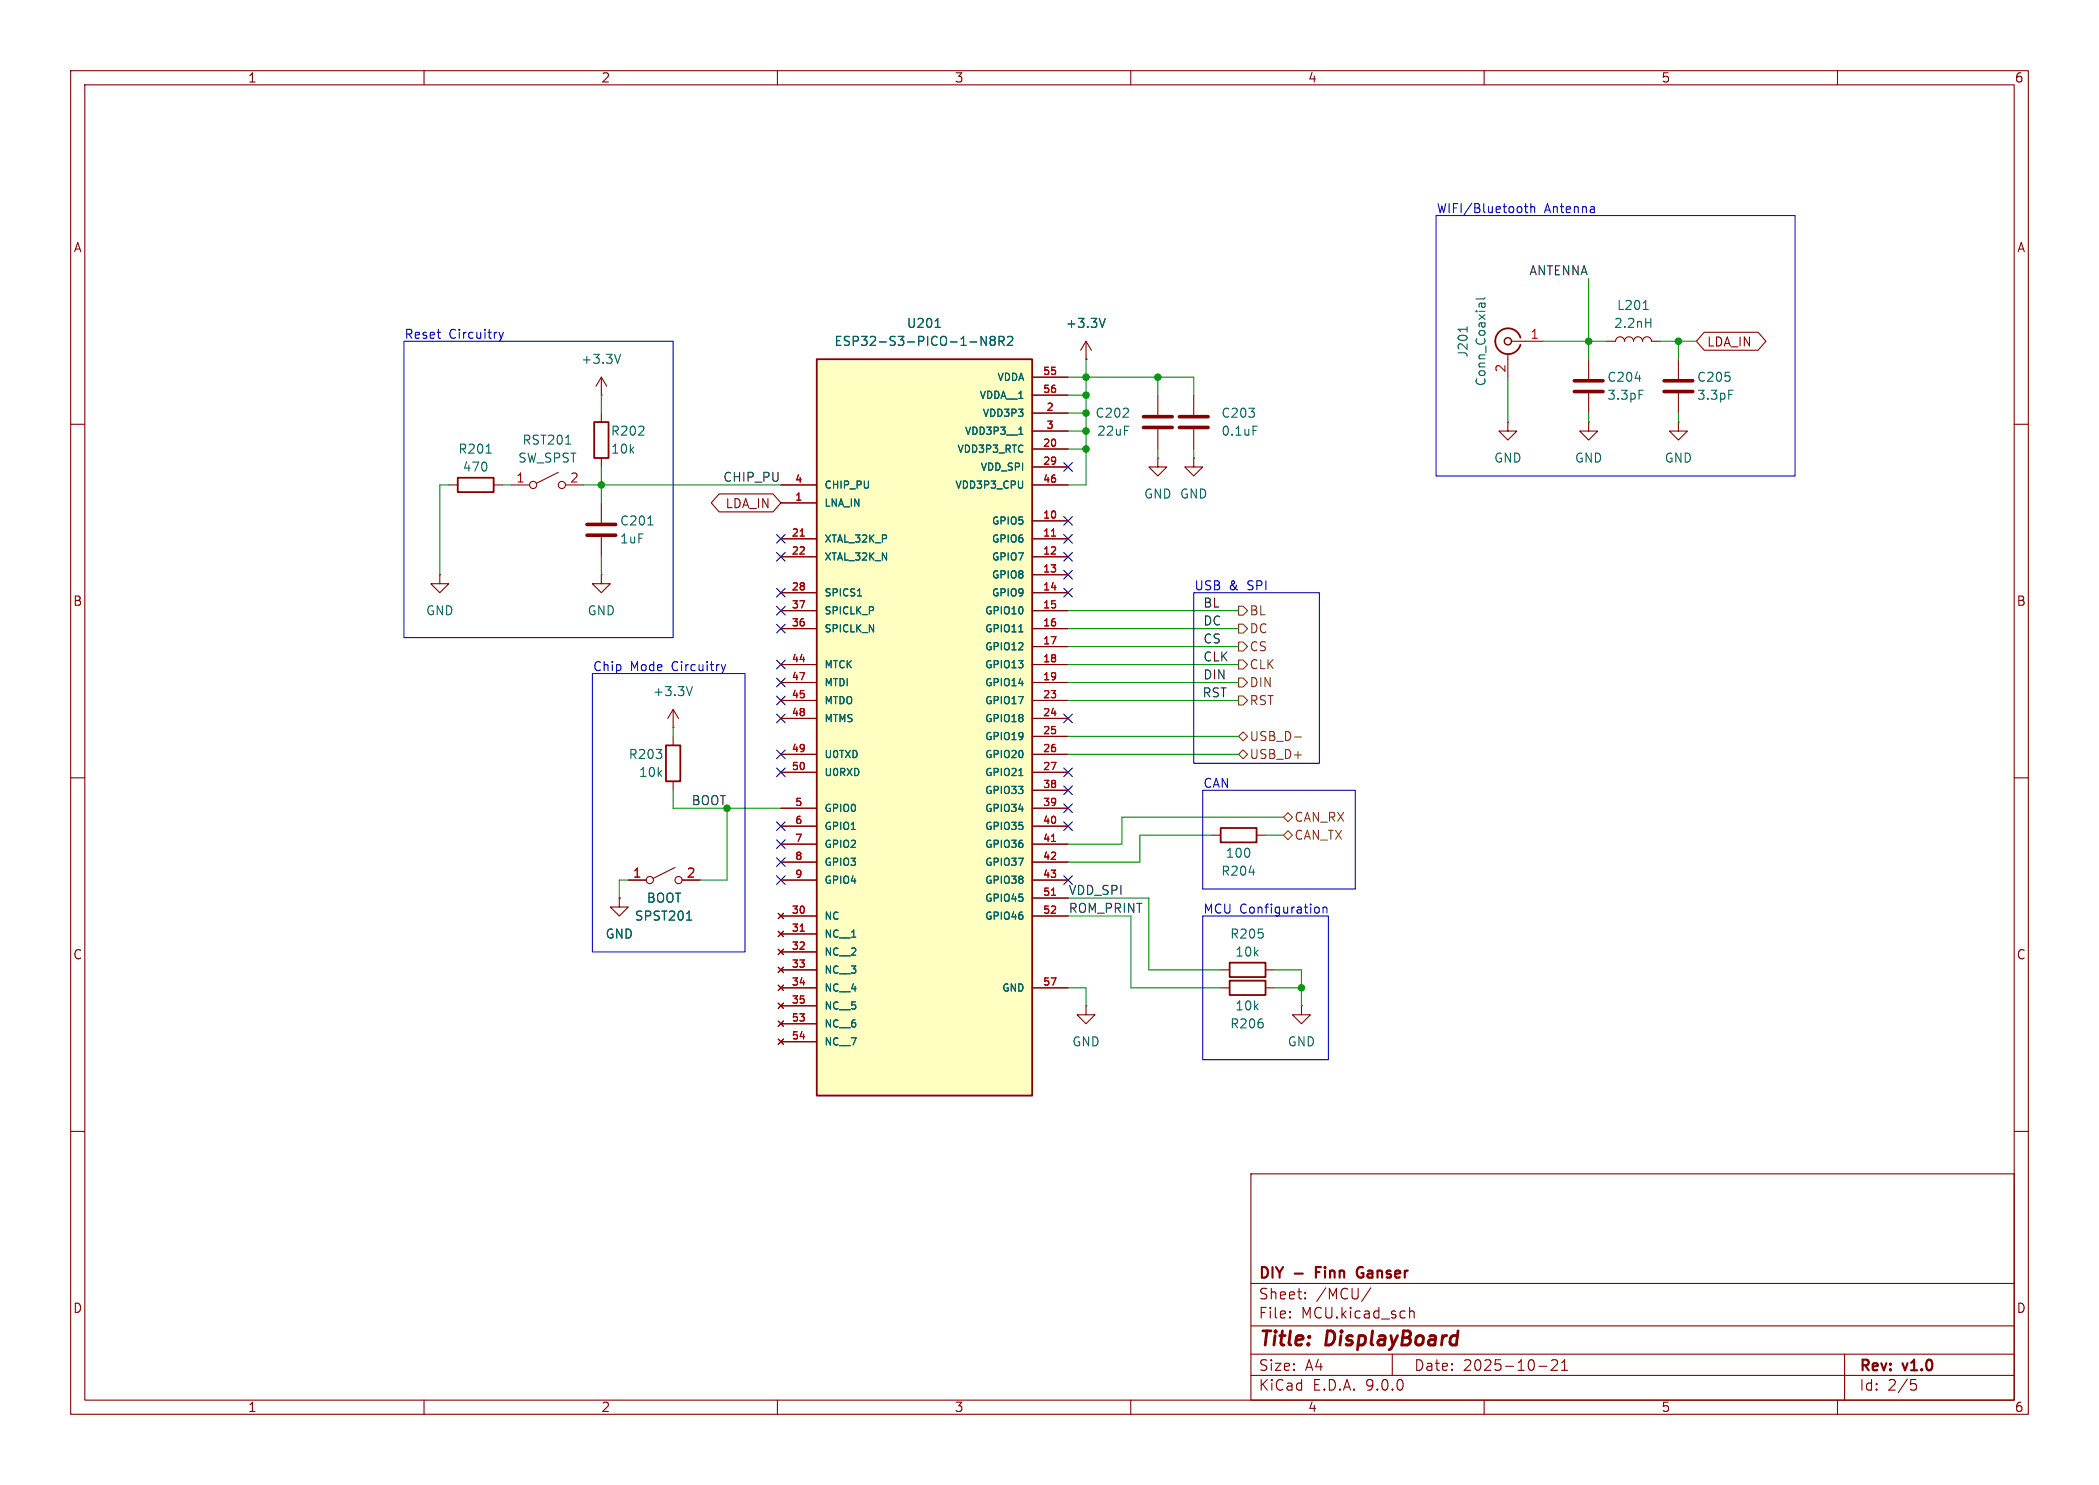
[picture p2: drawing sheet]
<svg xmlns="http://www.w3.org/2000/svg" width="297mm" height="210mm" viewBox="0 0 297 210" stroke-linecap="round" stroke-linejoin="round" font-family="sans-serif">
<g fill="none" stroke="#840000" stroke-width=".15">
<path d="M10 10h277v190h-277zM12 12h273v186h-273zM60 10v2M110 10v2M160 10v2M210 10v2M260 10v2M85.1 55.9h.1M85.1 53.3l-.8 1.3M85.1 53.3l.8 1.3M85.1 53.3v2.6M85.1 58.4v1.3"/>
<path d="M168.9 55.9v2.8M227.3 48.3h1.3a.64 .64 0 0 1 .6-.7 .64 .64 0 0 1 .7 .7 .64 .64 0 0 1 .6-.7 .64 .64 0 0 1 .6 .7 .64 .64 0 0 1 .7-.7 .64 .64 0 0 1 .6 .7 .64 .64 0 0 1 .6-.7 .64 .64 0 0 1 .7 .7h1.2M10 60h2M72.4 68.6h2.5M79 66.8l-3.1 1.5M80 68.6h2.5M85.1 64.8v1.2M85.1 71.1v2.8M85.1 75.9v2.8M163.8 64.8v1.2h1.3l-1.3 1.3-1.2-1.3h1.2M163.8 64.8h.1M168.9 64.8v1.2h1.3l-1.3 1.3-1.3-1.3h1.3"/>
<path d="M168.9 64.8h.1M168.9 60.7v2.8M285 60h2M10 110h2M95.2 102.9h.1M95.2 100.3l-.7 1.3M95.2 100.3l.8 1.3M95.2 100.3v2.6M95.2 104.1v1.3M95.2 110.5v1.3M171.4 118.1h1.3M177.8 118.1h1.3"/>
<path d="M285 110h2M87.6 127v1.3h1.3l-1.3 1.2-1.2-1.2h1.2M87.6 127h.1M88.9 124.5h2.5M95.5 122.7l-3 1.5M96.5 124.5h2.6M172.7 139.7h1.3M179.1 139.7h1.2M153.7 142.2v1.3h1.2l-1.2 1.3-1.3-1.3h1.3M153.7 142.2h.1M184.1 142.2v1.3h1.3l-1.3 1.3-1.2-1.3h1.2M184.1 142.2h.1"/>
<path d="M10 160h2M177 166h108v32h-108zM285 160h2M60 198v2M110 198v2M160 198v2M177 194.5h108M177 191.5h108M177 187.5h108M177 181.5h108M182.5 186.3h.1l-.1 .1M182.5 186.3v.1"/>
<path d="M182.5 185.5v.1M182.5 185.5h.1l-.1 .1M184.7 183.6v.1M184.7 183.6h-.1l.1 .1M184.7 182.8v.1M184.7 182.8h-.1l.1 .1M194 182.1l-1.3 2M197 191.5v3M199.5 184.9v1.5M199.5 185.5a.37 .37 0 0 1 .6 .1v.8M210 198v2M217.7 193.2h1.2"/>
<path d="M219.5 192.4l.2-.1 .5 .1a.41 .41 0 0 1 .1 .5l-.8 .9h.9M221 193.8h.8M221 192.7l.4-.4v1.5M260 198v2M261 191.5v6.5M270.4 195.1h.7M270.5 195.7h.4l.3 .3v.3l-.2 .2-.5 .1"/>
<circle cx="75.4" cy="68.6" r=".51"/>
<circle cx="79.5" cy="68.6" r=".51"/>
<circle cx="91.9" cy="124.5" r=".51"/>
<circle cx="96" cy="124.5" r=".51"/>
</g>
<path d="M186.2 179.9h.5M186.9 179.2h-.7v1.5M192.7 179.2a.78 .78 0 0 0-.7 .5 .78 .78 0 0 0 .3 .9l.2 .1 .3-.1M192.6 180h.3" fill="none" stroke="#840000" stroke-width=".3"/>
<path d="M84.1 59.7h2v5.1h-2zM94.2 105.4h2.1v5.1h-2.1zM172.7 117.1h5.1v2h-5.1zM174 138.7h5.1v2h-5.1z" fill="none" stroke="#840000" stroke-width=".25"/>
<path d="M87.8 50.1l-.4 1.3M232.5 43.8h.7M232.9 45.6h.7M233.6 45v1.3M80 62.8h.8M91.7 74.2h.7M177.3 60.3h.6M98 97.1l-.5 1.3M97.2 130.1h.7M176.7 123.3h.8" fill="none" stroke="#006464" stroke-width=".15"/>
<path d="M166.9 58.9h4M83.1 74.2h4M83.1 75.7h4M166.9 60.5h4" fill="none" stroke="#840000" stroke-width=".51"/>
<path d="M115.6 50.8h30.4v104.1h-30.4z" fill="#ffffc2"/>
<path d="M115.6 50.8h30.4v104.1h-30.4zM215.1 47.8a1.81 1.81 0 0 0-2.7-1 1.81 1.81 0 0 0-.1 2.9 1.81 1.81 0 0 0 2.8-.9M64.8 67.6h5v2h-5zM174 136.1h5.1v2.1h-5.1z" fill="none" stroke="#840000" stroke-width=".25"/>
<g fill="none" stroke="#840000" stroke-width=".15">
<path d="M146 53.3h5.1M146 55.9h5.1M146 58.4h5.1M153.7 50.8h.1M153.7 48.3l-.8 1.2M153.7 48.3l.7 1.2M153.7 48.3v2.5M163.8 55.9v2.8M213.4 59.7v1.3h1.2l-1.2 1.2-1.3-1.2h1.3M213.4 59.7h.1M213.4 50v3.3M213.9 48.3h4.5"/>
<path d="M224.8 59.7v1.3h1.3l-1.3 1.2-1.3-1.2h1.3M224.8 59.7h.1M224.8 50.8v2.8M224.8 55.6v2.8M237.5 59.7v1.3h1.3l-1.3 1.2-1.3-1.2h1.3M237.5 59.7h.1M237.5 50.8v2.8M237.5 55.6v2.8M241.1 47h7.7l1.1 1.3-1.1 1.2h-7.7l-1.1-1.2zM63.5 68.6h1.3M69.8 68.6h1.3M101.8 69.8h7.6l1.1 1.3-1.1 1.3h-7.6l-1.2-1.3z"/>
<path d="M110.5 68.6h5.1M110.5 71.1h5.1M110.5 76.2h5.1M110.5 78.7h5.1M146 68.6h5.1M146 76.2h5.1M146 78.7h5.1M146 61h5.1M146 63.5h5.1M146 66h5.1M146 73.7h5.1M163.8 60.7v2.8"/>
<path d="M62.2 81.3v1.3h1.3l-1.3 1.2-1.2-1.2h1.2M62.2 81.3h.1M85.1 81.3v1.3h1.3l-1.3 1.2-1.3-1.2h1.3M85.1 81.3h.1M110.5 83.8h5.1M110.5 86.4h5.1M110.5 88.9h5.1M110.5 94h5.1M110.5 96.5h5.1M110.5 99.1h5.1M146 83.8h5.1M146 86.4h5.1"/>
<path d="M146 88.9h5.1M146 94h5.1M146 96.5h5.1M146 99.1h5.1M146 81.3h5.1M146 91.4h5.1M110.5 101.6h5.1M110.5 106.7h5.1M110.5 109.2h5.1M110.5 114.3h5.1M110.5 116.8h5.1M110.5 119.4h5.1"/>
<path d="M146 101.6h5.1M146 106.7h5.1M146 109.2h5.1M146 114.3h5.1M146 116.8h5.1M146 119.4h5.1M146 104.1h5.1M146 111.8h5.1M87.6 127h.1M88.9 124.5h2.5M96.5 124.5h2.6M110.1 129.2l.8 .7"/>
<path d="M110.1 131.7l.8 .8M110.1 134.2l.8 .8M110.1 136.8l.8 .7M110.1 139.3l.8 .8M110.5 121.9h5.1M110.5 124.5h5.1M110.5 129.5h5.1M110.5 132.1h5.1M110.5 134.6h5.1M110.5 137.2h5.1M110.5 139.7h5.1M110.9 129.2l-.8 .7"/>
<path d="M110.9 131.7l-.8 .8M110.9 134.2l-.8 .8M110.9 136.8l-.8 .7M110.9 139.3l-.8 .8M146 121.9h5.1M146 124.5h5.1M146 129.5h5.1M146 139.7h5.1M146 127h5.1M172.7 137.2h1.3M179.1 137.2h1.2M110.1 141.9l.8 .7"/>
<path d="M110.1 144.4l.8 .8M110.1 146.9l.8 .8M110.5 142.2h5.1M110.5 144.8h5.1M110.5 147.3h5.1M110.9 141.9l-.8 .7M110.9 144.4l-.8 .8M110.9 146.9l-.8 .8"/>
</g>
<path d="M113.2 75.8h.6M148.8 75.8h.6M148.8 119h.6M113.2 131.7h.6M148.8 126.6h.6" fill="none" stroke="#a90000" stroke-width=".15"/>
<g fill="none" stroke="#006464" stroke-width=".15">
<path d="M132.3 46.3h.7M139.5 47.6v1.2l-.7-1.2v1.2M140.3 48.1l-.2-.2 .2-.3h.3l.2 .2-.2 .3M140.3 48.1l-.2 .3 .1 .3 .1 .1h.4l.1-.2v-.2l-.2-.3M140.3 48.1h.3M141.4 48.2h.6l.1-.2-.1-.3-.2-.1h-.4v1.2M141.7 48.2l.4 .6M142.6 47.7l.2-.1h.3l.1 .1 .1 .2-.1 .2-.7 .7h.8M156.4 45l-.4 1.3M207.6 46.2v.7M209.6 42.9v.4M210.1 42.9v.4"/>
<path d="M210.1 42.9h-.6l-.2 .2v.2M210.1 42.1l-.2 .2h-1M231.4 53.5h.8M231.9 55.2h.6M244.6 55.2h.6M68.8 64.1h.7M144.2 61.4h.5M121.3 84.3h.6M144.2 89.4h.5M144.2 109.7h.5M97.2 130.1h.7"/>
</g>
<path d="M161.8 58.9h4.1M222.8 53.8h4M222.8 55.4h4M235.5 53.8h4M235.5 55.4h4M161.8 60.5h4.1" fill="none" stroke="#840000" stroke-width=".51"/>
<circle cx="213.4" cy="48.3" r=".51" fill="none" stroke="#840000" stroke-width=".2"/>
<path d="M175.3 95.9h.6l.6 .6-.6 .7h-.6zM175.3 93.3h.6l.6 .7-.6 .6h-.6zM175.3 85.7h.6l.6 .7-.6 .6h-.6zM175.3 88.3h.6l.6 .6-.6 .6h-.6zM175.3 90.8h.6l.6 .6-.6 .7h-.6zM175.3 98.4h.6l.6 .7-.6 .6h-.6zM175.3 104.1l.6-.6 .6 .6-.6 .7zM175.3 106.7l.6-.7 .6 .7-.6 .6zM181.6 115.6l.6-.7 .7 .7-.7 .6zM182.2 117.5l.7 .6-.7 .6-.6-.6zM183.2 104.2h.9" fill="none" stroke="#725600" stroke-width=".15"/>
<g fill="none" stroke="#009600" stroke-width=".15">
<path d="M224.8 39.4v11.4M85.1 55.9v2.5M151.1 58.4h2.6M151.1 53.3h17.8v2.6M151.1 55.9h2.6M153.7 50.8v17.8h-2.6M163.8 53.3v2.6M213.4 53.3v6.4M218.4 48.3h8.9M224.8 58.4v1.3M234.9 48.3h5.1M237.5 48.3v2.5"/>
<path d="M237.5 58.4v1.3M63.5 68.6h-1.3v12.7M71.1 68.6h1.3M82.5 68.6h28M85.1 66v5.1M85.1 78.7v2.6M151.1 61h2.6M151.1 63.5h2.6M163.8 63.5v1.3M168.9 63.5v1.3M151.1 94h24.2M151.1 96.5h24.2"/>
<path d="M151.1 91.4h24.2M151.1 99.1h24.2M151.1 88.9h24.2M151.1 86.4h24.2M95.2 111.8v2.5h15.3M95.2 102.9v1.2M102.9 114.3v10.2h-3.8M151.1 106.7h24.2M151.1 104.1h24.2M171.4 118.1h-10.1v3.8h-10.2M179.1 118.1h2.5M181.6 115.6h-22.9v3.8h-7.6"/>
<path d="M88.9 124.5h-1.3v2.5M151.1 139.7h2.6v2.5M151.1 129.5h8.9v10.2h12.7M151.1 127h11.5v10.2h10.1M180.3 137.2h3.8v5M180.3 139.7h3.8"/>
</g>
<g fill="none" stroke="#000084" stroke-width=".15">
<path d="M109.9 75.6l1.2 1.2M109.9 78.1l1.2 1.2M111.1 75.6l-1.2 1.2M111.1 78.1l-1.2 1.2M150.5 65.4l1.2 1.2M150.5 75.6l1.2 1.2M150.5 78.1l1.2 1.2M150.5 73.1l1.2 1.2M151.7 65.4l-1.2 1.2M151.7 75.6l-1.2 1.2M151.7 78.1l-1.2 1.2M151.7 73.1l-1.2 1.2"/>
<path d="M109.9 95.9l1.2 1.2M109.9 98.5l1.2 1.2M109.9 85.8l1.2 1.2M109.9 88.3l1.2 1.2M109.9 93.4l1.2 1.2M109.9 83.2l1.2 1.2M111.1 95.9l-1.2 1.2M111.1 98.5l-1.2 1.2M111.1 85.8l-1.2 1.2M111.1 88.3l-1.2 1.2M111.1 93.4l-1.2 1.2M111.1 83.2l-1.2 1.2"/>
<path d="M150.5 80.7l1.2 1.2M150.5 83.2l1.2 1.2M151.7 80.7l-1.2 1.2M151.7 83.2l-1.2 1.2M109.9 106.1l1.2 1.2M109.9 101l1.2 1.2M109.9 116.2l1.2 1.2M109.9 118.8l1.2 1.2M109.9 108.6l1.2 1.2M111.1 106.1l-1.2 1.2M111.1 101l-1.2 1.2M111.1 116.2l-1.2 1.2"/>
<path d="M111.1 118.8l-1.2 1.2M111.1 108.6l-1.2 1.2M150.5 113.7l1.2 1.2M150.5 111.2l1.2 1.2M150.5 108.6l1.2 1.2M150.5 101l1.2 1.2M150.5 116.2l1.2 1.2M151.7 113.7l-1.2 1.2M151.7 111.2l-1.2 1.2M151.7 108.6l-1.2 1.2M151.7 101l-1.2 1.2M151.7 116.2l-1.2 1.2"/>
<path d="M109.9 123.9l1.2 1.2M109.9 121.3l1.2 1.2M111.1 123.9l-1.2 1.2M111.1 121.3l-1.2 1.2M150.5 123.9l1.2 1.2M151.7 123.9l-1.2 1.2"/>
</g>
<g fill="none" stroke="#0000c2" stroke-width=".15">
<path d="M203.2 30.5h50.8v36.8h-50.8zM215.7 29.2h.5M215.9 28.8v1.1v.1l.3 .1M216.6 29.3l.2-.1 .3 .1v.8M216.6 28.8v1.3M57.1 48.3h38.1v41.9h-38.1zM70.6 47l.3 .8M70.9 47.8l-.1 .3-.2 .2M71.2 47l-.3 .8M83.8 95.3h21.6v39.3h-21.6zM102.1 94l.3 .8M102.4 94.8l-.2 .3"/>
<path d="M102.7 94l-.3 .8M168.9 83.8h17.8v24.2h-17.8zM170.2 111.8h21.6v13.9h-21.6zM170.2 129.5h17.8v20.4h-17.8zM186.2 128.3h.3l.2 .2-.1 .5-.4 .1M187.2 128.4l.2-.1h.3l.1 .8M187.2 128.3v.8"/>
</g>
<g fill="#009600" stroke="#009600" stroke-width=".15">
<circle cx="153.7" cy="58.4" r=".46"/>
<circle cx="153.7" cy="61" r=".46"/>
<circle cx="153.7" cy="53.3" r=".46"/>
<circle cx="153.7" cy="55.9" r=".46"/>
<circle cx="163.8" cy="53.3" r=".46"/>
<circle cx="153.7" cy="63.5" r=".46"/>
<circle cx="85.1" cy="68.6" r=".46"/>
<circle cx="184.1" cy="139.7" r=".46"/>
<circle cx="102.9" cy="114.3" r=".46"/>
<circle cx="237.5" cy="48.3" r=".46"/>
<circle cx="224.8" cy="48.3" r=".46"/>
</g>
<g font-size="2.8" fill="#840000">
<text x="178" y="190.9">Title:</text>
<text x="187.7" y="190.9">DisplayBoard</text>
</g>
<g font-size="2.1" fill="#840000">
<text x="178" y="184">Sheet:</text>
<text x="178" y="181.2">DIY</text>
<text x="183.2" y="181.2">-</text>
<text x="186.2" y="184">/MCU/</text>
<text x="186.8" y="181.2">Finn</text>
<text x="193.3" y="181.2">Ganser</text>
<text x="178" y="186.7">File:</text>
<text x="184.1" y="186.7">MCU.kicad_sch</text>
<text x="178" y="196.9">KiCad</text>
<text x="178" y="194.1">Size:</text>
<text x="184.7" y="194.1">A4</text>
<text x="185.7" y="196.9">E.D.A.</text>
<text x="193.3" y="196.9">9.0.0</text>
<text x="200" y="194.1">Date:</text>
<text x="207" y="194.1">2025-10-21</text>
<text x="263" y="194.3">Rev:</text>
<text x="263" y="196.9">Id:</text>
<text x="267.1" y="196.9">2/5</text>
<text x="269.4" y="194.3">v1.0</text>
</g>
<g font-size="1.8" fill="#840000">
<text x="35" y="11.9">1</text>
<text x="85" y="11.9">2</text>
<text x="135" y="11.9">3</text>
<text x="185" y="11.9">4</text>
<text x="235" y="11.9">5</text>
<text x="285" y="11.9">6</text>
<text x="10.3" y="35.9">A</text>
<text x="285.3" y="35.9">A</text>
<text x="241.5" y="49.2">LDA_IN</text>
<text x="102.6" y="72.1">LDA_IN</text>
<text x="10.3" y="85.9">B</text>
<text x="285.3" y="85.9">B</text>
<text x="10.3" y="135.9">C</text>
<text x="285.3" y="135.9">C</text>
<text x="10.3" y="185.9">D</text>
<text x="285.3" y="185.9">D</text>
<text x="35" y="199.9">1</text>
<text x="85" y="199.9">2</text>
<text x="135" y="199.9">3</text>
<text x="185" y="199.9">4</text>
<text x="235" y="199.9">5</text>
<text x="285" y="199.9">6</text>
</g>
<g font-size="1.8" fill="#0000c2">
<text x="203.2" y="30.2">WIFI/Bluetooth</text>
<text x="218.5" y="30.2">Antenna</text>
<text x="57.1" y="48">Reset</text>
<text x="63.5" y="48">Circuitry</text>
<text x="168.9" y="83.6">USB</text>
<text x="173.9" y="83.6">&amp;</text>
<text x="176.6" y="83.6">SPI</text>
<text x="83.8" y="95">Chip</text>
<text x="89.2" y="95">Mode</text>
<text x="95.2" y="95">Circuitry</text>
<text x="170.2" y="111.5">CAN</text>
<text x="170.2" y="129.3">MCU Configuration</text>
</g>
<g font-size="1.8" fill="#0f0f0f">
<text x="216.3" y="39">ANTENNA</text>
<text x="102.2" y="68.2">CHIP_PU</text>
<text x="170.2" y="86">BL</text>
<text x="170.2" y="88.6">DC</text>
<text x="170.2" y="93.6">CLK</text>
<text x="170.2" y="91.1">CS</text>
<text x="170.1" y="98.7">RST</text>
<text x="170.2" y="96.2">DIN</text>
<text x="97.8" y="114">BOOT</text>
<text x="151.1" y="126.7">VDD_SPI</text>
<text x="151.1" y="129.2">ROM_PRINT</text>
</g>
<g font-size="1.8" fill="#006464">
<text x="128.2" y="46.6">U201</text>
<text x="150.7" y="46.6">+3.3V</text>
<text x="228.3" y="46.6">2.2nH</text>
<text x="228.7" y="44">L201</text>
<text x="82.1" y="51.7">+3.3V</text>
<text x="118" y="49.1">ESP32-S3-PICO-1-N8R2</text>
<text x="207.9" y="50.7" transform="rotate(-90 207.9 50.7)">J201</text>
<text x="154.9" y="59.3">C202</text>
<text x="172.7" y="59.3">C203</text>
<text x="210.4" y="54.7" transform="rotate(-90 210.4 54.7)">Conn_Coaxial</text>
<text x="227.3" y="54.2">C204</text>
<text x="227.3" y="56.7">3.3pF</text>
<text x="240" y="54.2">C205</text>
<text x="240" y="56.7">3.3pF</text>
<text x="64.8" y="64.4">R201</text>
<text x="73.2" y="65.6">SW_SPST</text>
<text x="73.8" y="63.1">RST201</text>
<text x="86.3" y="61.8">R202</text>
<text x="86.4" y="64.4">10k</text>
<text x="155.2" y="61.8">22uF</text>
<text x="172.7" y="61.8">0.1uF</text>
<text x="211.3" y="65.6">GND</text>
<text x="222.8" y="65.6">GND</text>
<text x="235.5" y="65.6">GND</text>
<text x="65.4" y="66.9">470</text>
<text x="161.8" y="70.7">GND GND</text>
<text x="87.6" y="74.5">C201</text>
<text x="87.6" y="77.1">1uF</text>
<text x="60.2" y="87.2">GND</text>
<text x="83.1" y="87.2">GND</text>
<text x="92.3" y="98.7">+3.3V</text>
<text x="88.9" y="107.5">R203</text>
<text x="90.3" y="110.1">10k</text>
<text x="172.7" y="124.1">R204</text>
<text x="173.3" y="121.5">100</text>
<text x="89.7" y="130.4">SPST201</text>
<text x="91.4" y="127.9">BOOT</text>
<text x="85.6" y="132.9">GND</text>
<text x="174" y="132.9">R205</text>
<text x="174.7" y="135.5">10k</text>
<text x="174.7" y="143.1">10k</text>
<text x="151.6" y="148.2">GND</text>
<text x="174" y="145.6">R206</text>
<text x="182.1" y="148.2">GND</text>
</g>
<g font-size="1.8" fill="#a90000">
<text x="213.1" y="52.8" transform="rotate(-90 213.1 52.8)">2</text>
<text x="216.5" y="48">1</text>
<text x="73" y="68.3">1</text>
<text x="80.6" y="68.3">2</text>
<text x="89.5" y="124.2">1</text>
<text x="97.1" y="124.2">2</text>
</g>
<g font-size="1.8" fill="#725600">
<text x="176.7" y="87.2">BL</text>
<text x="176.7" y="89.8">DC</text>
<text x="176.7" y="94.8">CLK</text>
<text x="176.7" y="92.3">CS</text>
<text x="176.7" y="97.4">DIN</text>
<text x="176.7" y="99.9">RST</text>
<text x="176.7" y="105">USB_D-</text>
<text x="176.7" y="107.5">USB_D+</text>
<text x="183.1" y="116.4">CAN_RX</text>
<text x="183.1" y="119">CAN_TX</text>
</g>
<g font-size="1.4" fill="#a90000">
<text x="147.5" y="53.1">55</text>
<text x="147.5" y="55.6">56</text>
<text x="148" y="58.2">2</text>
<text x="147.5" y="63.2">20</text>
<text x="147.5" y="65.8">29</text>
<text x="148" y="60.7">3</text>
<text x="112.4" y="68.3">4</text>
<text x="112.4" y="70.9">1</text>
<text x="147.5" y="68.3">46</text>
<text x="111.9" y="75.9">21</text>
<text x="147.5" y="73.4">10</text>
<text x="147.5" y="75.9">11</text>
<text x="111.9" y="78.5">22</text>
<text x="111.9" y="83.6">28</text>
<text x="147.5" y="78.5">12</text>
<text x="147.5" y="81">13</text>
<text x="147.5" y="83.6">14</text>
<text x="111.9" y="86.1">37</text>
<text x="111.9" y="88.6">36</text>
<text x="147.5" y="86.1">15</text>
<text x="147.5" y="88.6">16</text>
<text x="111.9" y="93.7">44</text>
<text x="147.5" y="91.2">17</text>
<text x="147.5" y="93.7">18</text>
<text x="111.9" y="96.3">47</text>
<text x="111.9" y="98.8">45</text>
<text x="111.9" y="101.3">48</text>
<text x="147.5" y="96.3">19</text>
<text x="147.5" y="98.8">23</text>
<text x="147.5" y="101.3">24</text>
<text x="111.9" y="106.4">49</text>
<text x="147.5" y="103.9">25</text>
<text x="147.5" y="106.4">26</text>
<text x="111.9" y="109">50</text>
<text x="147.5" y="109">27</text>
<text x="147.5" y="111.5">38</text>
<text x="112.4" y="114">5</text>
<text x="112.4" y="116.6">6</text>
<text x="112.4" y="119.1">7</text>
<text x="147.5" y="114">39</text>
<text x="147.5" y="116.6">40</text>
<text x="147.5" y="119.1">41</text>
<text x="112.4" y="121.7">8</text>
<text x="112.4" y="124.2">9</text>
<text x="147.5" y="121.7">42</text>
<text x="147.5" y="124.2">43</text>
<text x="111.9" y="129.3">30</text>
<text x="111.9" y="131.8">31</text>
<text x="147.5" y="126.7">51</text>
<text x="147.5" y="129.3">52</text>
<text x="111.9" y="134.4">32</text>
<text x="111.9" y="136.9">33</text>
<text x="111.9" y="139.4">34</text>
<text x="111.9" y="142">35</text>
<text x="147.5" y="139.4">57</text>
<text x="111.9" y="144.5">53</text>
<text x="111.9" y="147.1">54</text>
</g>
<g font-size="1.4" fill="#006464">
<text x="138.5" y="56.6">VDDA__1</text>
<text x="138.9" y="59.2">VDD3P3</text>
<text x="141" y="54.1">VDDA</text>
<text x="135.3" y="64.2">VDD3P3_RTC</text>
<text x="136.4" y="61.7">VDD3P3__1</text>
<text x="116.6" y="69.3">CHIP_PU</text>
<text x="116.6" y="71.9">LNA_IN</text>
<text x="135.1" y="69.3">VDD3P3_CPU</text>
<text x="138.6" y="66.8">VDD_SPI</text>
<text x="116.6" y="76.9">XTAL_32K_P</text>
<text x="140.2" y="74.4">GPIO5</text>
<text x="140.2" y="76.9">GPIO6</text>
<text x="116.6" y="79.5">XTAL_32K_N</text>
<text x="140.2" y="79.5">GPIO7</text>
<text x="140.2" y="82">GPIO8</text>
<text x="116.6" y="84.6">SPICS1</text>
<text x="116.6" y="87.1">SPICLK_P</text>
<text x="116.6" y="89.6">SPICLK_N</text>
<text x="139.3" y="87.1">GPIO10</text>
<text x="139.3" y="89.6">GPIO11</text>
<text x="140.2" y="84.6">GPIO9</text>
<text x="116.6" y="94.7">MTCK</text>
<text x="139.3" y="92.2">GPIO12</text>
<text x="139.3" y="94.7">GPIO13</text>
<text x="116.6" y="97.3">MTDI</text>
<text x="116.6" y="99.8">MTDO</text>
<text x="139.3" y="97.3">GPIO14</text>
<text x="139.3" y="99.8">GPIO17</text>
<text x="116.6" y="102.3">MTMS</text>
<text x="116.6" y="107.4">U0TXD</text>
<text x="139.3" y="102.3">GPIO18</text>
<text x="139.3" y="104.9">GPIO19</text>
<text x="139.3" y="107.4">GPIO20</text>
<text x="116.6" y="110">U0RXD</text>
<text x="139.3" y="110">GPIO21</text>
<text x="139.3" y="112.5">GPIO33</text>
<text x="116.6" y="115">GPIO0</text>
<text x="116.6" y="117.6">GPIO1</text>
<text x="139.3" y="115">GPIO34</text>
<text x="139.3" y="117.6">GPIO35</text>
<text x="116.6" y="120.1">GPIO2</text>
<text x="116.6" y="122.7">GPIO3</text>
<text x="116.6" y="125.2">GPIO4</text>
<text x="139.3" y="120.1">GPIO36</text>
<text x="139.3" y="122.7">GPIO37</text>
<text x="139.3" y="125.2">GPIO38</text>
<text x="116.6" y="130.3">NC</text>
<text x="139.3" y="127.7">GPIO45</text>
<text x="139.3" y="130.3">GPIO46</text>
<text x="116.6" y="132.8">NC__1</text>
<text x="116.6" y="135.4">NC__2</text>
<text x="116.6" y="137.9">NC__3</text>
<text x="116.6" y="140.4">NC__4</text>
<text x="116.6" y="143">NC__5</text>
<text x="141.7" y="140.4">GND</text>
<text x="116.6" y="145.5">NC__6</text>
<text x="116.6" y="148.1">NC__7</text>
</g>
</svg>
